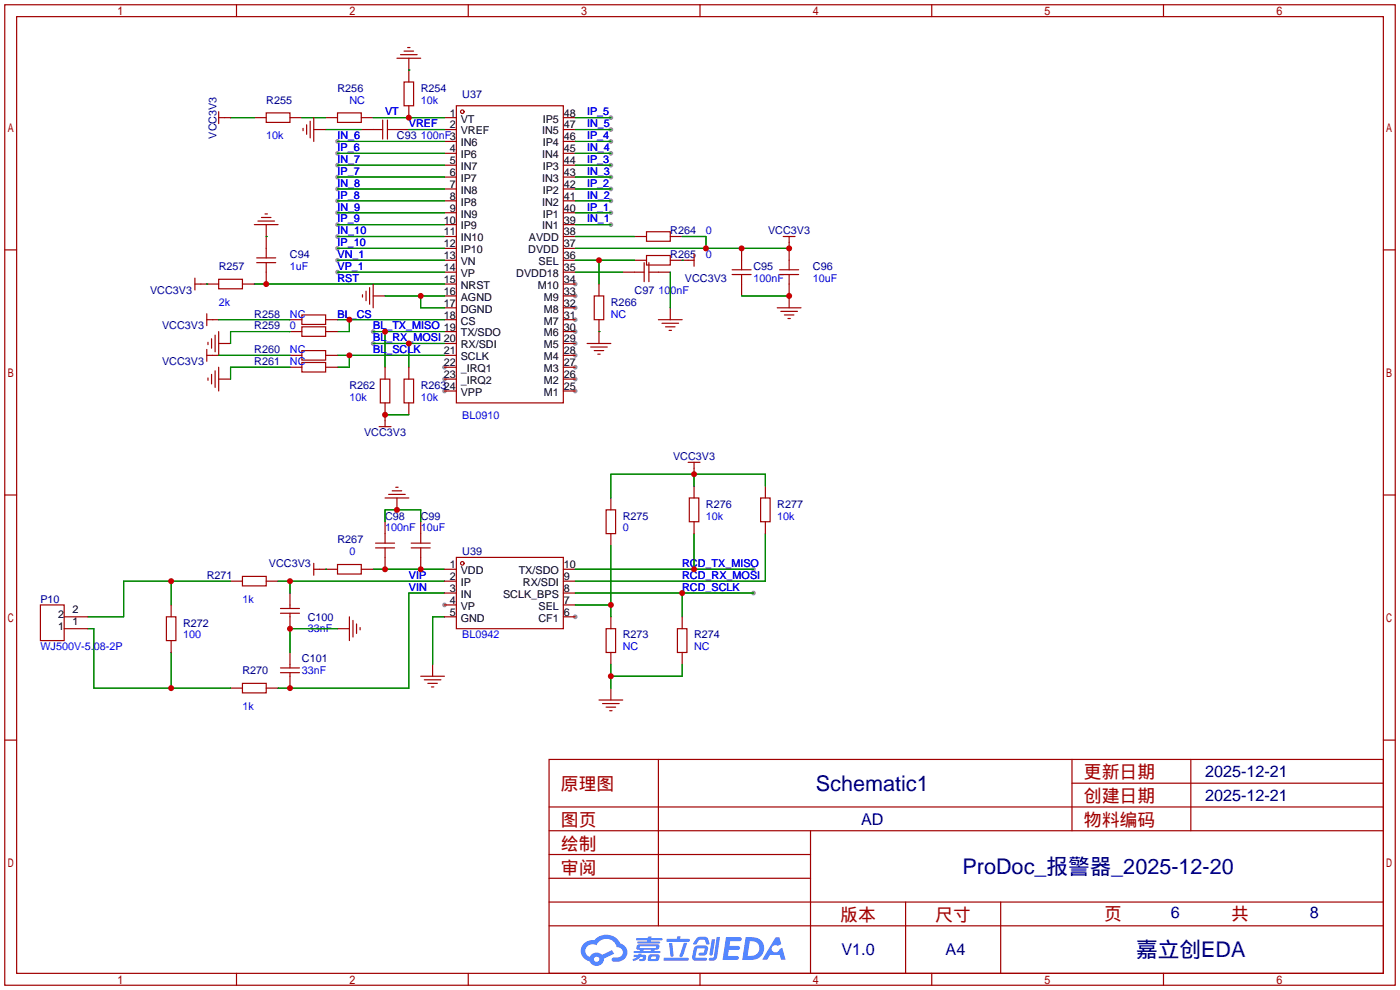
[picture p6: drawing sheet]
<svg xmlns="http://www.w3.org/2000/svg" width="299mm" height="212mm" viewBox="0 0 299 212" stroke-linecap="round" stroke-linejoin="round" font-family="sans-serif">
<g fill="#999">
<circle cx="95" cy="78.5" r=".51"/>
<circle cx="95" cy="81" r=".51"/>
<circle cx="95" cy="83.6" r=".51"/>
<circle cx="122.9" cy="83.6" r=".51"/>
<circle cx="122.9" cy="81" r=".51"/>
<circle cx="122.9" cy="78.5" r=".51"/>
<circle cx="122.9" cy="75.9" r=".51"/>
<circle cx="122.9" cy="73.4" r=".51"/>
<circle cx="122.9" cy="70.9" r=".51"/>
<circle cx="122.9" cy="68.3" r=".51"/>
<circle cx="122.9" cy="65.8" r=".51"/>
<circle cx="122.9" cy="63.2" r=".51"/>
<circle cx="122.9" cy="60.7" r=".51"/>
<circle cx="95" cy="129.3" r=".51"/>
<circle cx="122.9" cy="131.8" r=".51"/>
<circle cx="72.1" cy="30.2" r=".51"/>
<circle cx="72.1" cy="32.8" r=".51"/>
<circle cx="72.1" cy="37.8" r=".51"/>
<circle cx="72.1" cy="42.9" r=".51"/>
<circle cx="72.1" cy="48" r=".51"/>
<circle cx="72.1" cy="53.1" r=".51"/>
<circle cx="72.1" cy="35.3" r=".51"/>
<circle cx="72.1" cy="40.4" r=".51"/>
<circle cx="72.1" cy="45.5" r=".51"/>
<circle cx="72.1" cy="50.5" r=".51"/>
<circle cx="72.1" cy="55.6" r=".51"/>
<circle cx="72.1" cy="58.2" r=".51"/>
<circle cx="79.8" cy="70.9" r=".51"/>
<circle cx="79.8" cy="73.4" r=".51"/>
<circle cx="130.6" cy="25.1" r=".51"/>
<circle cx="130.6" cy="45.5" r=".51"/>
<circle cx="130.6" cy="40.4" r=".51"/>
<circle cx="130.6" cy="35.3" r=".51"/>
<circle cx="130.6" cy="30.2" r=".51"/>
<circle cx="130.6" cy="48" r=".51"/>
<circle cx="130.6" cy="42.9" r=".51"/>
<circle cx="130.6" cy="37.8" r=".51"/>
<circle cx="130.6" cy="32.8" r=".51"/>
<circle cx="130.6" cy="27.7" r=".51"/>
<circle cx="161" cy="121.7" r=".51"/>
<circle cx="161" cy="126.7" r=".51"/>
</g>
<g fill="none" stroke="#a10000" stroke-width=".25">
<path d="M1 1h297.2v209.6h-297.2zM3.6 3.6h292.1v204.4h-292.1zM50.5 1v2.6M100.1 1v2.6M149.6 1v2.6M199.1 1v2.6M248.7 1v2.6M1 53.4h2.6M295.7 53.4h2.5M1 105.8h2.6M295.7 105.8h2.5M1 158.2h2.6"/>
<path d="M295.7 158.2h2.5M117.3 162.3h178.4v45.7h-178.4zM117.3 177.5h178.4M117.3 172.5h178.4M140.7 162.3v35.6M173.2 177.5v30.5M229.1 162.3v15.2M229.1 167.4h66.6M254.5 162.3v15.2M117.3 182.6h55.9M117.3 197.9h178.4M117.3 192.8h178.4"/>
<path d="M117.3 187.7h55.9M193.5 192.8v15.2M213.9 192.8v15.2M50.5 208v2.6M100.1 208v2.6M149.6 208v2.6M199.1 208v2.6M248.7 208v2.6"/>
</g>
<g fill="#5487ff">
<path d="M155.2 200.3h2.6a.48 .48 0 0 1 .7 .4 .48 .48 0 0 1-.6 .4h-1.8l-.2 1.1h1.9a.43 .43 0 0 1 .4 .4 .43 .43 0 0 1-.5 .4h-1.9l-.2 1.3h1.7a.45 .45 0 0 1 .5 .2 .45 .45 0 0 1-.1 .6h-3.3z"/>
<path d="M165.7 200.3h.9l.4 1.5-.8 .3a.84 .84 0 0 0-1.2 .3 .84 .84 0 0 0 .4 1.1 .84 .84 0 0 0 1.1-.4l.1-.2 .6-.3 .7 2.5h-1l-.2-1h-2.1l-.6 1h-1.1z"/>
<path d="M152.1 200.8h.7l-.5 3.1a.36 .36 0 0 1-.3 .3 .36 .36 0 0 1-.4-.3z"/>
<path d="M153.2 200.2h.7l-.6 4.3a1.13 1.13 0 0 1-1.8 .6l.2-.4h.7l.2-.2z"/>
<path d="M148.9 200.6l.6-.4h1a.77 .77 0 0 1 .9 .5l.3 1-.2 .2h-.5l-.3-.9-.2-.2-1 .1-.7 1-.6-.1-.1-.2z"/>
<path d="M148.4 202.4l.6-.3h1.7a.81 .81 0 0 1 .7 .5 .81 .81 0 0 1-.2 .8 .81 .81 0 0 1-.9 .8h-.7a.32 .32 0 0 1-.3-.3 .32 .32 0 0 1 .4-.3h.7l.2-.9-1.6 .1-.4 1.8 2.2 .1a.32 .32 0 0 1 .3 .4 .32 .32 0 0 1-.4 .2h-2.2l-.5-.3-.1-.5z"/>
<path d="M141.9 204.7h5a.33 .33 0 0 1 .3 .3 .33 .33 0 0 1-.3 .3h-4.9l-.2-.1z"/>
<path d="M146.1 201.5h.8l-.7 2a.98 .98 0 0 1-.7 1.1l-.3-.3z"/>
<path d="M143 201.6h.7l.3 2.5a.34 .34 0 0 1-.3 .4 .34 .34 0 0 1-.4-.3z"/>
<path d="M142.5 200.7h2.1l.3-.6h.6l-.1 .6h1.7a.32 .32 0 0 1 .4 .3 .32 .32 0 0 1-.4 .3h-4.5l-.2-.2z"/>
<path d="M135.5 204.1h.9l.1-.3h.6v.3h.8a.82 .82 0 0 1-.5 1.3h-.8v-.4l.7-.1 .1-.3a.68 .68 0 0 0-1 .4l-1.1 .4-.1-.4 .9-.5h-.7z"/>
<path d="M136 200.5h2.4l.1-.3h.7v.3h2.2l.2 .3-.2 .2h-2.3v.2h1.8l.2 .3-.2 .1h-4.5l-.1-.4h2l.1-.2h-2.3l-.1-.2z"/>
<path d="M159.4 200.3l-.8 4.9h1.7a2.5 2.5 0 0 0 3-2.5 2.5 2.5 0 0 0-3.1-2.4zM160.3 201.1a1.61 1.61 0 0 1 2 1.5 1.61 1.61 0 0 1-1.8 1.7h-.7z"/>
<path d="M136.2 202a.55 .55 0 0 0-.2 .8 .55 .55 0 0 0 .7 .2l.1 .3h-1.3v.3l5.4 .1 .3-.2-.2-.2h-1.2l.2-.3a.7 .7 0 0 0 .8-.3 .7 .7 0 0 0 0-.8l-4.2-.1zM136.8 202.3l3.3-.1 .1 .1-.2 .3h-3.2zM137.5 203h1.7l-.2 .3h-1.4z"/>
<path d="M138.6 204.2a1.05 1.05 0 0 0 0 1.2 2.91 2.91 0 0 0 2.2-.2 .98 .98 0 0 0 0-1.2h-1.6zM139.2 204.5l.9-.1 .1 .4-.2 .2-.8-.1z"/>
<path d="M124.9 201.6a2.23 2.23 0 0 0-.7 2.3 2.23 2.23 0 0 0 1.8 1.6 1.58 1.58 0 0 0 1.8 .9 1.58 1.58 0 0 0 1.3-1.5l2.2-1.1-.5-.7-2.1 1a1.65 1.65 0 0 0-2.7 .4 1.45 1.45 0 0 1-.8-1.9 1.45 1.45 0 0 1 2-.7l.3 .1a2.3 2.3 0 0 1 2.3-1.3 2.3 2.3 0 0 1 2 1.7 1.12 1.12 0 0 1 1.3 1 1.12 1.12 0 0 1-1.1 1.2h-.7a.45 .45 0 0 0-.6 .4 .45 .45 0 0 0 .5 .5 2.21 2.21 0 0 0 2.2-.5 2.21 2.21 0 0 0 .5-2.3 2.13 2.13 0 0 0-1.3-1.1 3.3 3.3 0 0 0-5.6-.7l-1.1 .1zM127 205a.57 .57 0 0 1 1.1 0 .57 .57 0 0 1-1.1 0z"/>
</g>
<g fill="none" stroke="#a10000" stroke-width=".25">
<path d="M84.8 12.4h5.1M85.6 11.7h3.6M86.4 17.5h2v5.1h-2zM86.4 10.9h2M87.1 10.2h.5M87.4 12.4v5.1M46.7 25.1h2.6M46.7 23.9v2.5M54.4 25.1h2.5M56.9 24.1h5.1v2.1h-5.1zM62 25.1h2.5M64.8 27.4v.5"/>
<path d="M65.5 26.7v2M66.3 25.9v3.6M67.1 27.7h2.5M67.1 25.1v5.1M69.6 25.1h2.5M72.1 24.1h5.1v2.1h-5.1zM77.2 25.1h2.6M77.2 27.7h4.6M81.8 25.7v4M82.8 27.7h4.6M82.8 25.7v4M87.4 22.6v2.5"/>
<path d="M95 25.1h2.5M95 27.7h2.5M95 30.2h2.5M95 32.8h2.5M95 35.3h2.5M95 37.8h2.5M97.5 22.6h22.9v63.5h-22.9zM120.4 25.1h2.5M120.4 27.7h2.5M120.4 30.2h2.5M120.4 32.8h2.5M120.4 35.3h2.5"/>
<path d="M120.4 37.8h2.5M41.7 59.4v2.6M46.7 59.7h5.1v2h-5.1zM54.4 48h5M54.9 55.1h4M54.9 56.1h4M55.1 47.2h3.6M55.9 46.5h2M56.6 45.7h.5M56.9 48v7.1M56.9 56.1v4.6M95 40.4h2.5"/>
<path d="M95 42.9h2.5M95 45.5h2.5M95 48h2.5M95 50.5h2.5M95 53.1h2.5M95 55.6h2.5M95 58.2h2.5M120.4 40.4h2.5M120.4 42.9h2.5M120.4 45.5h2.5M120.4 48h2.5M120.4 50.5h2.5"/>
<path d="M120.4 53.1h2.5M120.4 55.6h2.5M120.4 58.2h2.5M133.1 58.2h4.6M135.6 50.5h2.6M135.6 55.6h2.6M137.7 56.1v4.1M138.2 49.5h5.1v2.1h-5.1zM138.2 54.6h5.1v2h-5.1zM138.7 58.2h4.6M138.7 56.1v4.1M143.3 50.5h2.5"/>
<path d="M143.3 55.6h5M148.3 54.4v2.5M156.5 58.7h4M156.5 57.7h4M158.5 53.1v4.6M158.5 58.7v4.5M166.6 58.7h4.1M166.6 57.7h4.1M167.4 50.5h2.5M168.7 50.5v7.2M168.7 58.7v7.1M41.7 60.7h5"/>
<path d="M44.2 68.3h2.5M44.2 67.1v2.5M44.2 74.7v2.5M44.4 73.2v.5M45.2 72.4v2M46 71.6v3.6M46 79.2v3.6M46.7 73.4h2.6M46.7 70.9v5h-2.5M46.7 78.5v5.1M51.8 60.7h2.6M62 68.3h2.5"/>
<path d="M62 70.9h2.5M62 75.9h2.5M62 78.5h2.5M64.5 67.3h5.1v2h-5.1zM64.5 69.8h5.1v2.1h-5.1zM64.5 74.9h5.1v2.1h-5.1zM64.5 77.5h5.1v2h-5.1zM69.6 68.3h2.5M69.6 70.9h2.5M69.6 75.9h2.5M69.6 78.5h2.5M77.5 63v.5"/>
<path d="M78.2 62.2v2.1M79 61.5v3.5M79.8 63.2h2.5M79.8 60.7v5.1M82.3 78.5v2.5M87.4 78.5v2.5M95 60.7h2.5M95 63.2h2.5M95 65.8h2.5M95 68.3h2.5M95 70.9h2.5M95 73.4h2.5"/>
<path d="M95 75.9h2.5M95 78.5h2.5M120.4 60.7h2.5M120.4 63.2h2.5M120.4 65.8h2.5M120.4 68.3h2.5M120.4 70.9h2.5M120.4 73.4h2.5M120.4 75.9h2.5M120.4 78.5h2.5M125.5 73.4h5.1M126.2 74.2h3.6"/>
<path d="M127 63.2h2v5.1h-2zM127 74.9h2M127.8 75.7h.5M128 60.7v2.5M128 68.3v5.1M140.7 68.3h5.1M141.5 69.1h3.5M142.2 69.8h2.1M143 70.6h.5M143.3 65.8v2.5M166.1 65.8h5.1M166.9 66.5h3.5"/>
<path d="M167.6 67.3h2.1M168.4 68.1h.5M44.4 80.8v.5M45.2 80v2M46.7 81h2.6M81 91.2h2.6M81.3 81h2v5.1h-2zM82.3 86.1v5.1M86.4 81h2v5.1h-2zM87.4 86.1v2.5M95 81h2.5M95 83.6h2.5"/>
<path d="M120.4 81h2.5M120.4 83.6h2.5M147.1 98.8h2.5M148.3 98.8v2.5M80.3 117.1h4M80.3 116.1h4M82.3 111.5v4.6M82.3 117.1v4.6M82.3 106.4h5.1M83.1 105.7h3.5M83.8 104.9h2.1M84.6 104.1h.5"/>
<path d="M84.8 106.4v2.6M87.9 117.1h4M87.9 116.1h4M89.9 111.5v4.6M89.9 117.1v4.6M97.5 119.1h22.9v15.3h-22.9zM129.5 109h2.1v5h-2.1zM130.6 106.4v2.6M130.6 114v2.6M147.3 106.4h2.1v5.1h-2.1zM148.3 103.9v2.5M148.3 111.5v2.5"/>
<path d="M162.6 106.4h2v5.1h-2zM163.6 103.9v2.5M163.6 111.5v2.5M8.6 129.3h5.1v7.6h-5.1zM13.7 134.4h5.1M13.7 131.8h5.1M35.6 131.8h2v5.1h-2zM36.6 129.3v2.5M36.6 136.9v2.5M49.3 124.2h2.5M51.8 123.2h5.1v2h-5.1zM56.9 124.2h2.5"/>
<path d="M59.9 131.1h4.1M59.9 130h4.1M62 126.7v3.3M62 131.1v3.3M62 139.4v3.3M67.1 120.4v2.5M67.1 121.7h5M72.1 120.6h5.1v2.1h-5.1zM72.1 134.4h2.6M74.7 131.8v5.1M75.4 132.6v3.5M76.2 133.4v2"/>
<path d="M77 134.1v.5M77.2 121.7h2.6M95 121.7h2.5M95 124.2h2.5M95 131.8h2.5M95 126.7h2.5M95 129.3h2.5M120.4 121.7h2.5M120.4 124.2h2.5M120.4 131.8h2.5M120.4 126.7h2.5M120.4 129.3h2.5"/>
<path d="M129.5 134.4h2.1v5h-2.1zM130.6 131.8v2.6M130.6 139.4v2.6M144.8 134.4h2v5h-2zM145.8 131.8v2.6M145.8 139.4v2.6M49.3 147.1h2.5M51.8 146.1h5.1v2h-5.1zM56.9 147.1h2.5M59.9 142.7h4.1M59.9 143.8h4.1M62 143.8v3.3"/>
<path d="M89.9 144.5h5.1M90.7 145.3h3.5M91.4 146.1h2.1M92.2 146.8h.5M92.5 142v2.5M128 149.6h5.1M128.8 150.4h3.5M129.5 151.1h2.1M130.3 151.9h.5M130.6 147.1v2.5"/>
<circle cx="98.8" cy="23.9" r=".38"/>
<circle cx="98.8" cy="120.4" r=".38"/>
</g>
<g fill="none" stroke="#008700" stroke-width=".25">
<path d="M87.4 15h.1M49.3 25.1h5.1M64.5 25.1h5.1M69.6 27.7h7.6M72.1 30.2h22.9M72.1 32.8h22.9M72.1 37.8h22.9M72.1 35.3h22.9M79.8 25.1h15.2M87.4 27.7h7.6M122.9 25.1h7.7M122.9 27.7h7.7"/>
<path d="M122.9 30.2h7.7M122.9 32.8h7.7M122.9 37.8h7.7M122.9 35.3h7.7M56.9 50.5h.1M72.1 42.9h22.9M72.1 48h22.9M72.1 53.1h22.9M72.1 40.4h22.9M72.1 45.5h22.9M72.1 50.5h22.9M72.1 55.6h22.9"/>
<path d="M72.1 58.2h22.9M122.9 42.9h7.7M122.9 48h7.7M122.9 53.1h45.8M122.9 40.4h7.7M122.9 45.5h7.7M122.9 50.5h12.7M122.9 55.6h12.7M122.9 58.2h10.2M128 55.6v5.1M143.3 58.2v7.6M145.8 55.6h.1"/>
<path d="M145.8 50.5h5.1v2.6M44.2 60.7h.1M46.7 68.3h15.3M46.7 75.9h15.3M54.4 60.7h40.6M62 70.9h-12.7v2.5M62 78.5h-12.7v2.5M72.1 68.3h22.9M72.1 75.9h22.9M74.7 68.3v2.6h-2.6M74.7 75.9v2.6h-2.6M79.8 70.9h15.2"/>
<path d="M79.8 73.4h15.2M82.3 63.2h12.7M82.3 70.9v7.6M87.4 73.4v5.1M89.9 63.2v2.6h5.1M128 70.9h.1M158.5 63.2h10.2M82.3 88.6h5.1M82.3 111.5v-2.5h7.6v2.5M130.6 116.6v15.2M148.3 101.3v2.6M148.3 114v7.7"/>
<path d="M163.6 114v10.2h-40.7M163.6 103.9v-2.6h-33v5.1M18.8 134.4h1.3v12.7h29.2M36.6 124.2v5.1M36.6 139.4v7.7M49.3 124.2h-22.9v7.6h-7.6M59.4 124.2h35.6M62 124.2v2.5M69.6 121.7h.1M72.1 134.4h-10.1v5M79.8 121.7h15.2M95 126.7h-7.6v20.4h-28"/>
<path d="M95 131.8h-2.5v10.2M122.9 121.7h38.1M122.9 126.7h38.1M122.9 129.3h7.7M145.8 126.7v5.1M130.6 142v5.1M145.8 142v2.5h-15.2"/>
</g>
<g fill="#c00">
<circle cx="87.4" cy="25.1" r=".63"/>
<circle cx="56.9" cy="60.7" r=".63"/>
<circle cx="89.9" cy="63.2" r=".63"/>
<circle cx="74.7" cy="68.3" r=".63"/>
<circle cx="82.3" cy="70.9" r=".63"/>
<circle cx="87.4" cy="73.4" r=".63"/>
<circle cx="74.7" cy="75.9" r=".63"/>
<circle cx="82.3" cy="88.6" r=".63"/>
<circle cx="150.9" cy="53.1" r=".63"/>
<circle cx="158.5" cy="53.1" r=".63"/>
<circle cx="168.7" cy="53.1" r=".63"/>
<circle cx="168.7" cy="63.2" r=".63"/>
<circle cx="128" cy="55.6" r=".63"/>
<circle cx="89.9" cy="121.7" r=".63"/>
<circle cx="82.3" cy="121.7" r=".63"/>
<circle cx="84.8" cy="109" r=".63"/>
<circle cx="36.6" cy="147.1" r=".63"/>
<circle cx="62" cy="147.1" r=".63"/>
<circle cx="36.6" cy="124.2" r=".63"/>
<circle cx="62" cy="124.2" r=".63"/>
<circle cx="62" cy="134.4" r=".63"/>
<circle cx="148.3" cy="121.7" r=".63"/>
<circle cx="145.8" cy="126.7" r=".63"/>
<circle cx="148.3" cy="101.3" r=".63"/>
<circle cx="130.6" cy="129.3" r=".63"/>
<circle cx="130.6" cy="144.5" r=".63"/>
</g>
<g font-size="4.6" fill="#000080">
<text x="174.4" y="169">Schematic1</text>
<text x="205.7" y="186.8">ProDoc_报警器_2025-12-20</text>
<text x="242.8" y="204.6">嘉立创EDA</text>
</g>
<g font-size="3.8" fill="#a00000">
<text x="231.6" y="166.4">更新日期</text>
<text x="119.9" y="168.9">原理图</text>
<text x="231.6" y="171.5">创建日期</text>
<text x="119.9" y="176.5">图页</text>
<text x="231.6" y="176.5">物料编码</text>
<text x="119.9" y="181.6">绘制</text>
<text x="119.9" y="186.7">审阅</text>
<text x="179.6" y="196.9">版本</text>
<text x="199.9" y="196.9">尺寸</text>
<text x="236" y="196.6">页</text>
<text x="263.1" y="196.6">共</text>
</g>
<g font-size="3.5" fill="#000080">
<text x="257.6" y="166.1">2025-12-21</text>
<text x="257.6" y="171.1">2025-12-21</text>
<text x="184" y="176.2">AD</text>
<text x="250.2" y="196.3">6</text>
<text x="280" y="196.3">8</text>
<text x="179.8" y="204.2">V1.0</text>
<text x="202.1" y="204.2">A4</text>
</g>
<g font-size="2.3" fill="#000080">
<text x="56.9" y="22.1">R255</text>
<text x="72.1" y="19.6">R256</text>
<text x="89.9" y="19.6">R254</text>
<text x="98.8" y="20.9">U37</text>
<text x="46.3" y="29.6" transform="rotate(-90 46.3 29.6)">VCC3V3</text>
<text x="84.8" y="29.8">C93</text>
<text x="143.3" y="50.1">R264</text>
<text x="164.2" y="50.1">VCC3V3</text>
<text x="46.7" y="57.7">R257</text>
<text x="62" y="55.2">C94</text>
<text x="143.3" y="55.2">R265</text>
<text x="161" y="57.7">C95</text>
<text x="173.7" y="57.7">C96</text>
<text x="32.1" y="62.8">VCC3V3</text>
<text x="130.6" y="65.3">R266</text>
<text x="135.6" y="62.8">C97</text>
<text x="146.4" y="60.2">VCC3V3</text>
<text x="34.6" y="70.4">VCC3V3</text>
<text x="54.4" y="67.9">R258</text>
<text x="54.4" y="70.4">R259</text>
<text x="54.4" y="75.5">R260</text>
<text x="34.6" y="78">VCC3V3</text>
<text x="54.4" y="78">R261</text>
<text x="74.7" y="83.1">R262</text>
<text x="89.9" y="83.1">R26324</text>
<text x="77.8" y="93.3">VCC3V3</text>
<text x="143.8" y="98.3">VCC3V3</text>
<text x="82.3" y="111">C98</text>
<text x="89.9" y="111">C99</text>
<text x="133.1" y="111">R275</text>
<text x="150.9" y="108.5">R276</text>
<text x="166.1" y="108.5">R277</text>
<text x="72.1" y="116.1">R267</text>
<text x="98.8" y="118.7">U39</text>
<text x="44.2" y="123.7">R271</text>
<text x="57.5" y="121.2">VCC3V3</text>
<text x="8.6" y="128.8">P10</text>
<text x="39.1" y="133.9">R272</text>
<text x="65.8" y="132.6">C100</text>
<text x="133.1" y="136.4">R273</text>
<text x="148.3" y="136.4">R274</text>
<text x="64.5" y="141.5">C101</text>
<text x="51.8" y="144.1">R270</text>
</g>
<g font-size="2.3" fill="#00f">
<text x="74.7" y="22.1">NC</text>
<text x="89.9" y="22.1">10k</text>
<text x="56.9" y="29.8">10k</text>
<text x="72.1" y="29.8">IN_6</text>
<text x="82.3" y="24.7">VT</text>
<text x="87.4" y="27.2">VREF</text>
<text x="89.9" y="29.8">100nF3</text>
<text x="125.5" y="24.7">IP_5</text>
<text x="125.5" y="29.8">IP_4</text>
<text x="125.5" y="27.2">IN_5</text>
<text x="72.1" y="32.3">IP_6</text>
<text x="72.1" y="34.8">IN_7</text>
<text x="125.5" y="34.8">IP_3</text>
<text x="125.5" y="32.3">IN_4</text>
<text x="72.1" y="37.4">IP_7</text>
<text x="72.1" y="39.9">IN_8</text>
<text x="125.5" y="39.9">IP_2</text>
<text x="125.5" y="37.4">IN_3</text>
<text x="72.1" y="42.5">IP_8</text>
<text x="72.1" y="47.5">IP_9</text>
<text x="72.1" y="45">IN_9</text>
<text x="125.5" y="45">IP_1</text>
<text x="125.5" y="47.5">IN_1</text>
<text x="125.5" y="42.5">IN_2</text>
<text x="72.1" y="52.6">IP_10</text>
<text x="72.1" y="50.1">IN_10</text>
<text x="150.9" y="50.1">0</text>
<text x="62" y="57.7">1uF</text>
<text x="72.1" y="55.2">VN_1</text>
<text x="72.1" y="57.7">VP_1</text>
<text x="150.9" y="55.2">0</text>
<text x="46.7" y="65.3">2k</text>
<text x="72.1" y="60.2">RST</text>
<text x="140.7" y="62.8">100nF</text>
<text x="161" y="60.2">100nF</text>
<text x="173.7" y="60.2">10uF</text>
<text x="62" y="67.9">NC</text>
<text x="62" y="70.4">0</text>
<text x="72.1" y="67.9">BL_CS</text>
<text x="79.8" y="70.4">BL_TX_MISO 19</text>
<text x="130.6" y="67.9">NC</text>
<text x="62" y="75.5">NC</text>
<text x="79.8" y="72.9">BL_RX_MOSI 20</text>
<text x="79.8" y="75.5">BL_SCLK</text>
<text x="62" y="78">NC</text>
<text x="74.7" y="85.6">10k</text>
<text x="89.9" y="85.6">10k</text>
<text x="98.8" y="89.5">BL0910</text>
<text x="82.3" y="113.6">100nF</text>
<text x="89.9" y="113.6">10uF</text>
<text x="133.1" y="113.6">0</text>
<text x="150.9" y="111">10k</text>
<text x="166.1" y="111">10k</text>
<text x="74.7" y="118.7">0</text>
<text x="87.4" y="123.7">VIP</text>
<text x="145.8" y="121.2">RCD_TX_MISO</text>
<text x="145.8" y="123.7">RCD_RX_MOSI</text>
<text x="51.8" y="128.8">1k</text>
<text x="87.4" y="126.3">VIN</text>
<text x="145.8" y="126.3">RCD_SCLK</text>
<text x="39.1" y="136.4">100</text>
<text x="65.8" y="135.2">33nF</text>
<text x="98.8" y="136.4">BL0942</text>
<text x="8.6" y="139">WJ500V-5.08-2P</text>
<text x="133.1" y="139">NC</text>
<text x="148.3" y="139">NC</text>
<text x="64.5" y="144.1">33nF</text>
<text x="51.8" y="151.7">1k</text>
</g>
<g font-size="2.3">
<text x="96.1" y="24.9">1</text>
<text x="96.1" y="27.5">2</text>
<text x="98.5" y="26.2">VT</text>
<text x="98.5" y="28.7">VREF</text>
<text x="115.9" y="28.7">IN5</text>
<text x="116" y="26.2">IP5</text>
<text x="120.5" y="30">46</text>
<text x="120.5" y="27.5">47</text>
<text x="120.5" y="24.9">48</text>
<text x="96.1" y="32.5">4</text>
<text x="96.1" y="35.1">5</text>
<text x="98.5" y="31.3">IN6</text>
<text x="98.5" y="33.8">IP6</text>
<text x="115.9" y="33.8">IN4</text>
<text x="116" y="31.3">IP4</text>
<text x="120.5" y="35.1">44</text>
<text x="120.5" y="32.5">45</text>
<text x="96.1" y="37.6">6</text>
<text x="96.1" y="40.2">7</text>
<text x="98.5" y="36.3">IN7</text>
<text x="98.5" y="38.9">IP7</text>
<text x="98.5" y="41.4">IN8</text>
<text x="115.9" y="38.9">IN3</text>
<text x="116" y="41.4">IP2</text>
<text x="116" y="36.3">IP3</text>
<text x="120.5" y="40.2">42</text>
<text x="120.5" y="37.6">43</text>
<text x="94.8" y="47.8">10</text>
<text x="96.1" y="42.7">8</text>
<text x="96.1" y="45.2">9</text>
<text x="98.5" y="44">IP8</text>
<text x="98.5" y="46.5">IN9</text>
<text x="115.9" y="44">IN2</text>
<text x="116" y="46.5">IP1</text>
<text x="120.5" y="47.8">39</text>
<text x="120.5" y="45.2">40</text>
<text x="120.5" y="42.7">41</text>
<text x="94.8" y="50.3">11</text>
<text x="94.8" y="52.9">12</text>
<text x="98.5" y="49">IP9</text>
<text x="98.5" y="51.6">IN10</text>
<text x="113" y="51.6">AVDD</text>
<text x="115.9" y="49">IN1</text>
<text x="120.5" y="52.9">37</text>
<text x="120.5" y="50.3">38</text>
<text x="94.8" y="55.4">13</text>
<text x="94.8" y="57.9">14</text>
<text x="98.5" y="54.1">IP10</text>
<text x="98.5" y="56.7">VN</text>
<text x="98.5" y="59.2">VP</text>
<text x="110.3" y="59.2">DVDD18</text>
<text x="112.9" y="54.1">DVDD</text>
<text x="115.1" y="56.7">SEL</text>
<text x="120.5" y="57.9">35</text>
<text x="120.5" y="55.4">36</text>
<text x="94.8" y="60.5">15</text>
<text x="94.8" y="63">16</text>
<text x="94.8" y="65.6">17</text>
<text x="98.5" y="61.7">NRST</text>
<text x="98.5" y="64.3">AGND</text>
<text x="115" y="61.7">M10</text>
<text x="116.2" y="64.3">M9</text>
<text x="120.5" y="65.6">32</text>
<text x="120.5" y="63">33</text>
<text x="120.5" y="60.5">34</text>
<text x="94.8" y="68.1">18</text>
<text x="98.5" y="66.8">DGND</text>
<text x="98.5" y="69.4">CS</text>
<text x="98.5" y="71.9">TX/SDO</text>
<text x="116.2" y="71.9">M6</text>
<text x="116.2" y="69.4">M7</text>
<text x="116.2" y="66.8">M8</text>
<text x="120.5" y="70.6">30</text>
<text x="120.5" y="68.1">31</text>
<text x="94.8" y="75.7">21</text>
<text x="98.5" y="74.4">RX/SDI</text>
<text x="98.5" y="77">SCLK</text>
<text x="116.2" y="77">M4</text>
<text x="116.2" y="74.4">M5</text>
<text x="120.5" y="75.7">28</text>
<text x="120.5" y="73.2">29</text>
<text x="94.8" y="78.3">22</text>
<text x="94.8" y="80.8">23</text>
<text x="98.5" y="79.5">_IRQ1</text>
<text x="98.5" y="82.1">_IRQ2</text>
<text x="116.2" y="82.1">M2</text>
<text x="116.2" y="79.5">M3</text>
<text x="120.5" y="83.3">25</text>
<text x="120.5" y="80.8">26</text>
<text x="120.5" y="78.3">27</text>
<text x="98.5" y="84.6">VPP</text>
<text x="116.2" y="84.6">M1</text>
<text x="96.1" y="121.4">1</text>
<text x="96.1" y="124">2</text>
<text x="98.5" y="122.7">VDD</text>
<text x="98.5" y="125.2">IP</text>
<text x="110.9" y="122.7">TX/SDO</text>
<text x="111.8" y="125.2">RX/SDI</text>
<text x="120.5" y="124">9</text>
<text x="120.5" y="121.4">10</text>
<text x="15.5" y="131.1">2</text>
<text x="96.1" y="126.5">3</text>
<text x="96.1" y="129.1">4</text>
<text x="96.1" y="131.6">5</text>
<text x="98.5" y="127.8">IN</text>
<text x="98.5" y="130.3">VP</text>
<text x="107.5" y="127.8">SCLK_BPS</text>
<text x="115.1" y="130.3">SEL</text>
<text x="120.5" y="131.6">6</text>
<text x="120.5" y="129.1">7</text>
<text x="120.5" y="126.5">8</text>
<text x="12.4" y="134.7">1</text>
<text x="12.4" y="132.1">2</text>
<text x="15.5" y="133.6">1</text>
<text x="98.5" y="132.9">GND</text>
<text x="115.1" y="132.9">CF1</text>
</g>
</svg>
